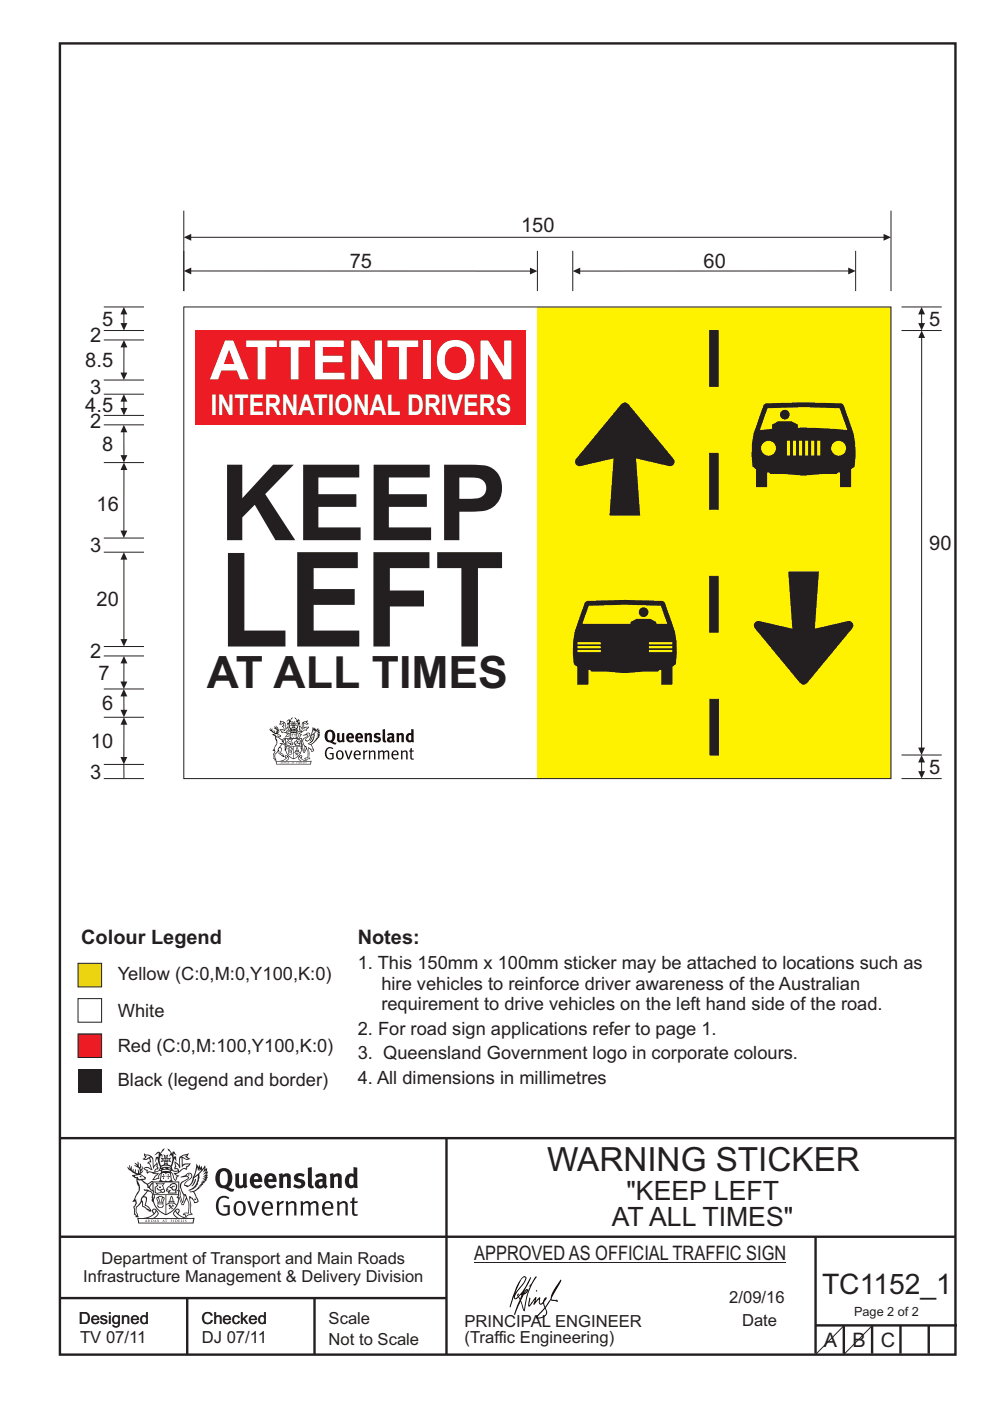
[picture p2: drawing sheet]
<svg xmlns="http://www.w3.org/2000/svg" width="210mm" height="297mm" viewBox="0 0 210 297" stroke-linecap="round" stroke-linejoin="round" font-family="sans-serif">
<g fill="none" stroke="#231f20" stroke-width=".51">
<path d="M12.7 9.2h190v278h-190zM12.7 241.3h189.9M94.7 241.4v45.8M12.7 275.2h82M12.7 262.2h190.1M39.7 275.2v12M66.7 275.2v12M173 262.2v24.8M173 281h30M179 281v6M185 281v6M191 281v6"/>
<path d="M197 281v6"/>
</g>
<g fill="#231f20">
<path d="M47 248.5a2.55 2.55 0 0 0 0 2.7l.3 .1a.81 .81 0 0 0 1-.9v-.6a1.04 1.04 0 0 0-1.1-1.5zM46.3 248.1a1.82 1.82 0 0 1 2.1-.2 1.82 1.82 0 0 1 .9 1.9 2.29 2.29 0 0 1-.8 1.9l.7 .3h.5l-.2 .6a2.87 2.87 0 0 1-2-.7 2.12 2.12 0 0 1-1.7-3.1z" fill-rule="evenodd"/>
<path d="M49.9 248.9l.8-.2v2a.46 .46 0 0 0 .2 .6 .46 .46 0 0 0 .7-.2v-2.2l.7-.2v2.4l.2 .5-.6 .4-.2-.3a1.02 1.02 0 0 1-1.2 .2 1.02 1.02 0 0 1-.6-1.1z" fill-rule="evenodd"/>
<path d="M54 249.5l-.1 .5h.9a.49 .49 0 0 0-.2-.6 .49 .49 0 0 0-.6 .1zM53.4 249.2a1.34 1.34 0 0 1 1.6-.3 1.34 1.34 0 0 1 .6 1.5v.2h-1.7a.77 .77 0 0 0 .5 .8 .77 .77 0 0 0 .9-.3l.3 .4a1.59 1.59 0 0 1-2.1 .2 1.59 1.59 0 0 1-.4-2z" fill-rule="evenodd"/>
<path d="M57 249.5l-.1 .5h.9a.49 .49 0 0 0-.2-.6 .49 .49 0 0 0-.6 .1zM56.4 249.2a1.34 1.34 0 0 1 1.6-.3 1.34 1.34 0 0 1 .7 1.5v.2h-1.8a.77 .77 0 0 0 .5 .8 .77 .77 0 0 0 .9-.3l.3 .4a1.59 1.59 0 0 1-2 .2 1.59 1.59 0 0 1-.5-2z" fill-rule="evenodd"/>
<path d="M59.1 248.9l.8-.2 .1 .4a.95 .95 0 0 1 1-.3 .95 .95 0 0 1 .7 .8v2.3h-.8v-2.3a.46 .46 0 0 0-.8 .1v2.2h-.9z" fill-rule="evenodd"/>
<path d="M62.5 249.1a1.75 1.75 0 0 1 2.1-.1l-.2 .5-.6-.2a.43 .43 0 0 0-.6 .3l.4 .3a1.04 1.04 0 0 1 1.2 1.2 1.04 1.04 0 0 1-1.4 .9l-1.2-.4 .3-.6 1 .4 .4-.4a.88 .88 0 0 0-1-.5l-.4-.2-.1-.4z" fill-rule="evenodd"/>
<path d="M65.3 247.6l.8-.2 .1 3.8 .2 .2 .2 .5a.88 .88 0 0 1-1-.1 .88 .88 0 0 1-.3-1z" fill-rule="evenodd"/>
<path d="M67.8 250.6a.43 .43 0 0 0-.1 .7 .43 .43 0 0 0 .7-.1v-.7zM66.8 249.2a1.7 1.7 0 0 1 2.4 .1v1.8l.3 .4-.4 .5-.5-.3a1.03 1.03 0 0 1-1.7-.2 1.03 1.03 0 0 1 .8-1.5h.7v-.4a.8 .8 0 0 0-1.2 .1z" fill-rule="evenodd"/>
<path d="M69.9 248.9l.8-.2 .1 .4a.95 .95 0 0 1 1-.3 .95 .95 0 0 1 .7 .8v2.3h-.8v-2.3a.46 .46 0 0 0-.8 .1v2.2h-.8z" fill-rule="evenodd"/>
<path d="M74.3 249.5a1.48 1.48 0 0 0 0 1.7l.4 .1 .3-.2v-1.5l-.3-.2zM75 247.4l.8 .2 .1 4.3h-.7l-.1-.2a1.26 1.26 0 0 1-1.4 0 1.26 1.26 0 0 1-.6-1.3 1.29 1.29 0 0 1 .5-1.3 1.29 1.29 0 0 1 1.4-.2z" fill-rule="evenodd"/>
<path d="M46.4 253.9a1.72 1.72 0 0 1 2.2 0l-.2 .3a1.24 1.24 0 0 0-1.4-.1 1.24 1.24 0 0 0-.7 1.3 1.49 1.49 0 0 0 1.3 2l.7-.2v-1.3h-.9l-.1-.4h1.4v2a1.93 1.93 0 0 1-2.2-.1 1.93 1.93 0 0 1-.7-2.2l.2-.7z" fill-rule="evenodd"/>
<path d="M50.3 255.2a1.65 1.65 0 0 0 .3 2.2 .99 .99 0 0 0 1-1.5 .78 .78 0 0 0-.4-.8 .78 .78 0 0 0-.9 .1zM50 254.9a1.33 1.33 0 0 1 1.6-.1 1.33 1.33 0 0 1 .5 1.5 1.31 1.31 0 0 1-1.3 1.5 1.31 1.31 0 0 1-1.3-1.6l.1-.5z" fill-rule="evenodd"/>
<path d="M52.5 254.7l.4-.1 .9 2.6 .8-2.5h.5l-1.1 3h-.5z" fill-rule="evenodd"/>
<path d="M56.2 255.2l-.2 .7h1.4a.7 .7 0 0 0-.3-.8 .7 .7 0 0 0-.9 .1zM55.9 255a1.22 1.22 0 0 1 1.5-.2 1.22 1.22 0 0 1 .5 1.5h-1.9a.93 .93 0 0 0 .5 1 .93 .93 0 0 0 1.2-.2l.1 .3a1.43 1.43 0 0 1-1.7 .1 1.43 1.43 0 0 1-.6-1.7z" fill-rule="evenodd"/>
<path d="M58.7 254.8l.4-.2 .1 .5 .4-.3 .6-.2-.2 .6a.66 .66 0 0 0-.8 .6v1.9h-.4z" fill-rule="evenodd"/>
<path d="M60.6 254.8l.4-.2 .1 .5a.94 .94 0 0 1 1-.4 .94 .94 0 0 1 .8 .7v2.3h-.5l-.1-2.5a.81 .81 0 0 0-1.2 .3v2.2h-.4z" fill-rule="evenodd"/>
<path d="M63.7 254.7l.5-.1 .1 .5 .4-.3a.78 .78 0 0 1 1.1 .3 .9 .9 0 0 1 1-.5 .9 .9 0 0 1 .7 .8v2.3h-.4l-.1-2.5a.67 .67 0 0 0-1.1 .3v2.2h-.5v-2.4l-.4-.2-.7 .4v2.2h-.5z" fill-rule="evenodd"/>
<path d="M69 255.2l-.2 .7h1.4a.7 .7 0 0 0-.3-.8 .7 .7 0 0 0-.9 .1zM68.7 255a1.22 1.22 0 0 1 1.5-.2 1.22 1.22 0 0 1 .5 1.5h-1.9a.93 .93 0 0 0 .5 1 .93 .93 0 0 0 1.2-.2l.1 .3a1.44 1.44 0 0 1-1.7 .1 1.44 1.44 0 0 1-.6-1.7z" fill-rule="evenodd"/>
<path d="M71.4 254.8l.5-.2 .1 .5a.94 .94 0 0 1 1-.4 .94 .94 0 0 1 .7 .7v2.3h-.4l-.1-2.5a.81 .81 0 0 0-1.2 .3v2.2h-.5z" fill-rule="evenodd"/>
<path d="M74.7 254l.5-.2v.9h.7l-.1 .4h-.7l.1 2.2 .1 .1h.5l.1 .3a.75 .75 0 0 1-1.2-.6v-2h-.4v-.4h.4z" fill-rule="evenodd"/>
<path d="M30.8 244.9l1.1 .3-.9 .5h-.4l.5-.5zM31.8 245.5l.2-.1a2.44 2.44 0 0 1 .4 2l.1 .4 .7-1-.1 .6 .3 .3a.57 .57 0 0 0-.6 .8l-1-.2-.5 .2 .1-.5-.7-.2 .6-.2 1 .5 .1-.1-.6-1.3-.2-.1 .5-.1zM30.7 244.5l-.2 .4 .3 .4-.6 .4a1.04 1.04 0 0 0 1.4-.1l.2 .7h-.4l-.2 .4a.94 .94 0 0 1 .9 1.1l-.2-.1a1.16 1.16 0 0 0-1.5-.1l.3 .4 .4 .2 .1 .5 .2 .2v-.2a.94 .94 0 0 1 1.1 .2h.9l-1.2 1.2a1.13 1.13 0 0 0 1.2-.2l.4-.1-.1-.4 .5-.7a.83 .83 0 0 0-.6 1.1l-.3-.1-.7 .3 1.1-1.4-.5 .2-.5-.1 1.3-.5-.2-.2-.8 .4v-.3l.2-.2 .3 .1 .1-.3-.2-.4v-.6l-.2-.3-.6 .9v-.7a1.42 1.42 0 0 0-1.7-1.8z" fill-rule="evenodd"/>
<path d="M38.5 245.3l.5-.3 .7-.1-.6 .3 .8 .5h-.3zM38.3 245.5h.2l.1 2a1.69 1.69 0 0 1 1.5-.7l-.7 .5 .1 .5a1.1 1.1 0 0 0-1.5 .6l-.1-.5-.2-.2h-.5l.2-.4-.2-.7a1.42 1.42 0 0 1 .8 1.1l.2-.1zM37.1 246.2l.1 1-.2 .3v.5l.6-.1 .1 .2a.96 .96 0 0 1-1.1-.1l-.1 .1a1.06 1.06 0 0 0 1.3 .2v.1a.72 .72 0 0 1-1 .2l.3 .5 .6 .3-.4 .1-.1 .7-.3-.4-.3-1.1-.4-.4 .4 .9a1.54 1.54 0 0 0 .6 1.2l.2-.3a.58 .58 0 0 1 .5-.7l.1-.2h-.3l-.4-.3 .9-.5a.93 .93 0 0 1 1.1-.5l.1 .2 .2-.1 .1-.5a.99 .99 0 0 0 .7-.9l-1.3 .1-.4 .3v-1.5l.9 .4 .8-.3h-.3l-.5-.4 .4-.7-.7 .2a1.46 1.46 0 0 0-1.3 2.1v.4l-.2-.4z" fill-rule="evenodd"/>
<path d="M35.6 248.9l.2 .1-.1 .4h.3l-.3 .1v.5l-.1-.6h-.3l.3-.1z" fill-rule="evenodd"/>
<path d="M34.6 248.9l.2 .1-.1 .3 .4 .1h-.4v.6l-.1-.5-.3-.1h.3z" fill-rule="evenodd"/>
<path d="M34.3 248.8a.57 .57 0 0 1 .9 .2 .57 .57 0 0 1 .9-.2l.2 1.4-.2 .1a.57 .57 0 0 1-.9-.1 .69 .69 0 0 1-1.1 0zM34.2 248.1l-.3 2.1-.2 .4h2.9l-.1-.4-.3-2.1h-.2v.3l-.8-.1-.9 .1 .1-.3z" fill-rule="evenodd"/>
<path d="M34.2 252.4a.3 .3 0 0 0 .6 0 .3 .3 0 0 0-.6 0zM33.3 251l.3 .3-.3 .3a.79 .79 0 0 0 0 1.3l.8-.2-.1-.3a.55 .55 0 0 1-.7-.6h.1l.1 .3 .4 .1 .8-.2-.4-.7 .4-.3-.7 .1zM33 250.7l1.1 .2 .9-.2-.4 .7 .4 1.1a.56 .56 0 0 1-.8 .3l-.2 .1a.73 .73 0 0 1-.9 .1 .73 .73 0 0 1-.3-.9v-.4l.5-.4z" fill-rule="evenodd"/>
<path d="M35.6 251.9l.7-.5a.58 .58 0 0 1 1-.1 .58 .58 0 0 1-.5 .9l-.2-.3a.43 .43 0 0 1 .6-.3v-.1a.57 .57 0 0 0-.8 .2l-.2-.1-.3 .2 .4 .1a.55 .55 0 0 0 .9 .5v.5h-1.3l.3-.4-.1-.2-.6 .1 .2-.2-.2-.1zM35.4 251.8l-.1 .2a.39 .39 0 0 0 .2 .7l.3-.1-.2 .5h1.9l-.1-.8a.86 .86 0 0 0-.1-1.4 .86 .86 0 0 0-1.3 .4z" fill-rule="evenodd"/>
<path d="M36 254.8h.8v.2h-.8zM36.4 253.8l.2 .8h-.4zM36.4 253.5l-.3 .5-.1 .6h-.2v.4l-.7 .4 .1 .2a1.48 1.48 0 0 1 2.2 .1l.2-.1-.6-.5v-.5h-.2l-.1-.6z" fill-rule="evenodd"/>
<path d="M35.8 255.4l.3 .1 .2 .3 .3-.2-.2-.2a.38 .38 0 0 1 .4 .5l-.1-.2-.3 .3 .3 .2-.3 .2-.1-.3-.4 .3-.1-.2 .4-.3-.2-.1-.1 .1z" fill-rule="evenodd"/>
<path d="M34.5 254h.2v.2l-.3 .6h-.1zM33.6 255.3h.9v.2a.55 .55 0 0 1-.8 .4v-.2h-.2zM33.4 254h.2l.2 .8h-.2zM33.6 255h.8l.1 .1-.8 .1zM33.8 253.7h.5l-.2 1.1h-.2zM33.3 253.8l-.1 .3 .3 1.2a.48 .48 0 0 0-.1 .5 .48 .48 0 0 0 .4 .3l.6-.1a.49 .49 0 0 0 .2-.7l.3-1.2-.1-.3a1.42 1.42 0 0 0-1.5 0z" fill-rule="evenodd"/>
<path d="M33.6 251.6h.5l.1 .3h-.4z" fill-rule="evenodd"/>
<path d="M41.3 250.1l.3-.2-.2 .9-.6 .7h-.2l.5-.7z" fill-rule="evenodd"/>
<path d="M39.7 249l.3-.2 .5 .2a.88 .88 0 0 1-.6 1.1 1.22 1.22 0 0 0-.8 1.3l.5 .2a.72 .72 0 0 0 .9-.4l.5-.8 .2-.6 .8-.6v.3a2.85 2.85 0 0 1-2 2.8l.1 .1a2.13 2.13 0 0 0 1.9-1.5l-.1-.2a2.01 2.01 0 0 0 .3-1.8l1.2-1.3-.4 1 .7-.5-.7 1 .8-.4-.8 .8 .7-.1-.9 .5 .8-.1-.8 .4h.7l-.8 .3 .3 .2h-.4l.2 .4-.4-.1 .2 .3h-.4l.1 .3h-.1a2.16 2.16 0 0 1-2 1l.1 .2h.4a.76 .76 0 0 1 .7 .7l.5 1.2-.6 .2a1.45 1.45 0 0 0-1.2-1.3l.3 1.8-.1 1.9 .4 .2a1.07 1.07 0 0 0-1.2 .4v-.3l-.5-.2a.87 .87 0 0 1 1-.1l.1-.7a4.4 4.4 0 0 0-.6-3.1l-.1-.3h-.2a2.16 2.16 0 0 1-.7-2.2l.3-.3 1.2-.8a.55 .55 0 0 0-.4-.7zM37.8 252.4a.76 .76 0 0 1 .3 1.1l.6 1.6 .4-1.7 .2 .1a.61 .61 0 0 1-.1 .9l-.3 .9h-.2l-.7-1.6-.3 .1a1.18 1.18 0 0 0 .1-1.4zM41.8 247.5l.2 .8 .3-.6v.6l.3-.5a1.9 1.9 0 0 1-1.1 1.4l-.3 .3zM38.2 249.6l1.4-.1 .2 .1v.3l-.5 .3a1.26 1.26 0 0 0-1 1.9l.2 .7a1.84 1.84 0 0 1 .2 2l-.4-1.3a.96 .96 0 0 0-.4-1.3l-.4 .3a.78 .78 0 0 1-.1 1.3l.2 .2h.4l.4 1.1a.38 .38 0 0 0 .2 .4 .38 .38 0 0 0 .4-.1l.6-1.2a2.94 2.94 0 0 1 .3 2.5v.5l-.8-.1-.3 .4v.2l.4-.1 .1 .4 .2 .1a1.02 1.02 0 0 1 1.3-.5l-.1-.4-.3-.1 .2-1.7-.3-1.4 .1 .1a1.14 1.14 0 0 1 .7 .9 .63 .63 0 0 0 .9-.2 .63 .63 0 0 0-.2-.8l-.6-1.3 .9-.6 .2-.3 .2-.1v-.2h.3l-.1-.3h.4l-.1-.3 .5-.1-.2-.2 .5-.4 .1-.2-.3 .1 .5-.6-.3 .1 .3-.6-.4 .1 .4-.5v-.3l-.3 .2 .1-.6v-.3l-.4 .3-.1-.8-.5 .8-.2-.7-.2 .5-.3-.8-.1 .6-.5-.8-.1 1.4-.7 1.9a1.81 1.81 0 0 1-.9 1.4l-.6-.2a1.75 1.75 0 0 1 1.1-1.2 .75 .75 0 0 0 .1-1.3 .75 .75 0 0 0-1.2 .5z" fill-rule="evenodd"/>
<path d="M41.2 254.2l.3-.1 .1 .3h-.4z" fill-rule="evenodd"/>
<path d="M29.4 258.4h11.6l-.2 .8h-11.3zM31.3 258.2l.5-.1a2.48 2.48 0 0 0 1.4-1.3l.2 .6-.5 .5-.4 .3zM32.5 256.6l.3-.2 .2 .2-.3 .6zM37.2 256.8a2.65 2.65 0 0 0 1.8 1.4h-1.1l-.5-.3-.5-.5zM37.4 256.6l.2-.2 .3 .2-.3 .6zM29.2 258.2l.1 1.2h11.7l.3-1.1-.2-.1a4.1 4.1 0 0 1-3.3-.9l.3-.4-.1-.5a1.06 1.06 0 0 0-1.3 .9l.2 .4 .6 .5h-4.7l.3-.1a.84 .84 0 0 0 .6-.7 .84 .84 0 0 0-.5-.9l-.3-.2-.5 .1-.1 .5 .3 .4a4.2 4.2 0 0 1-3.4 .9z" fill-rule="evenodd"/>
<path d="M31 258.7l.1 .2h-.2zM31 258.6l-.3 .5 .4-.1 .2 .1z" fill-rule="evenodd"/>
<path d="M31.3 258.6h.2v.4a.25 .25 0 0 0 .3-.1 .25 .25 0 0 0-.1-.3h.1a.29 .29 0 0 1 0 .4 .29 .29 0 0 1-.4 0 .29 .29 0 0 1 0-.4z" fill-rule="evenodd"/>
<path d="M32.2 258.6a.22 .22 0 0 1 .3 .2 .22 .22 0 0 1-.3 .2zM32 258.6v.5a.33 .33 0 0 0 .5-.1 .33 .33 0 0 0 0-.4 .33 .33 0 0 0-.5 0z" fill-rule="evenodd"/>
<path d="M32.9 258.7l.1 .2h-.2zM32.9 258.6l-.2 .5 .3-.1 .2 .1z" fill-rule="evenodd"/>
<path d="M33.3 258.6h.2v.2l.3-.2-.2 .2 .2 .3-.3-.2-.1 .2h-.1l.2-.3z" fill-rule="evenodd"/>
<path d="M34.7 258.7l.1 .2h-.2zM34.7 258.6l-.3 .5 .4-.1 .2 .1z" fill-rule="evenodd"/>
<path d="M35 258.6h.4h-.1v.5h-.2l.1-.5z" fill-rule="evenodd"/>
<path d="M36.2 258.6h.3h-.2v.2h.2h-.2l.1 .3h-.2z" fill-rule="evenodd"/>
<path d="M36.7 258.6h.2v.5h-.2z" fill-rule="evenodd"/>
<path d="M37.3 258.6a.22 .22 0 0 1 .3 .2 .22 .22 0 0 1-.3 .2zM37.1 258.6v.5a.33 .33 0 0 0 .5-.1 .33 .33 0 0 0 0-.4 .33 .33 0 0 0-.5 0z" fill-rule="evenodd"/>
<path d="M37.8 258.6h.3h-.1v.2h.1h-.1v.2l.1 .1h-.3z" fill-rule="evenodd"/>
<path d="M38.3 258.6h.3l-.1 .4 .2 .1h-.4z" fill-rule="evenodd"/>
<path d="M38.9 258.6h.2v.5h-.2z" fill-rule="evenodd"/>
<path d="M39.3 258.6h.2l-.2 .1 .2 .2-.1 .2h-.1v-.2l.2 .1z" fill-rule="evenodd"/>
<path d="M34.2 247.4a1.51 1.51 0 0 1 2 .2 2.67 2.67 0 0 0-2.1 0zM35.7 247.6l.4 .2 .1 .2-.4-.1zM34.6 247.7l.4-.1 .2 .2h-.4zM34 247.9l.3 .1-.3 .1zM34.9 246.9l.3-.2 .2 .2zM34.9 245.7h.2v.4h-.2zM35 245.1l.2 .2 .2-.2-.1 .4h-.2zM35.1 246.3h.2l.1 .4-.2-.2-.2 .2zM35.3 245.7h.2v.4h-.2zM34.4 245.7l.3 .1v.2l-.3 .1 .2-.2zM35.7 245.8l.3-.1-.2 .2 .2 .2-.4-.1zM32.7 244.9l1-.5-.1 1-.2-.1-.4 .1-.2 1.1 .5-1 .2 .9a1.84 1.84 0 0 1 .3 1.7l.4 .1a2.48 2.48 0 0 1 2.2 .1l.2-.3-.2-.7 .7-1.7 .4 .6-.2-1-.2-.1-.2 .3v-.9l.6 .4-.6-.7h-.3l-.1 .4-.5-.8-.5-.3 .2 .4 .5 .6-.4 .7 .4-.3a2.06 2.06 0 0 1 0 2.2l-.6-.2-.1-.6 .1-.1 .8 .2-.4-.5 .4-.5-.7 .2-.2-.2 .2-.7-.5 .4-.5-.4 .2 .7-.2 .2-.7-.2 .4 .5-.4 .5 .7-.2 .2 .1-.2 .6-.5 .2a2.02 2.02 0 0 1 0-2.2l.3 .5-.1-.6-.3-.1 .8-1.2-.5 .3-.4 .7-.2-.3a.8 .8 0 0 0-.8 .5z" fill-rule="evenodd"/>
<path d="M29.2 250.1l.3 .2a.61 .61 0 0 1 .8 .3l.3 .2a.8 .8 0 0 1 .6 1l.4 .1 .5 .6a1 1 0 0 1 .5 1l-.1 .7v-.5h-.1a.96 .96 0 0 0-.8-1.3l-.3-.2h-.6l-.1-.1-.2 .1 .2 .3h.5l-1.1 1.4-.2 .9-.4 .6a1.33 1.33 0 0 0-.5 1.8l.2 .5a1.26 1.26 0 0 1-.5-1.4l-.1-.4a1.56 1.56 0 0 0 .4-1.7l-.3 .2 .2-.5a3.2 3.2 0 0 0 .7-3zM30.4 253.9h.4a2.06 2.06 0 0 1-.1 1.6l.7 .5 .4 .5-.6-.2-.8-.6-.1-.9a.51 .51 0 0 1 .1-.9zM28.6 249.3a1.52 1.52 0 0 1 2.1 .6l-1.1 .1-.2-.1-.2-.4-.4 .1zM27.5 247v.8l-.3-.4-.2 .1a3.1 3.1 0 0 0 2 1.5l-1 .1 .5 .6 .5 .1v1.1a1.84 1.84 0 0 1-.2 2.5l-.4 .9-.4 .4 .3 .1 .4-.1 .1 .4-.2 .5-.3 .2 .1 1.8 .2-.1 .2 .6h.2l.4-.1-.1-.5a1.3 1.3 0 0 1-.1-1.6l.8-1.1 .2 1.1 .6 .2 .4 .6 .2-.2 .2 .4 .5-.1a1.85 1.85 0 0 0-1.2-1.3l.1-.3a1.39 1.39 0 0 0 0-1.5h-.5l.5-.6a.66 .66 0 0 1 .9-.4 .66 .66 0 0 1 .3 .9l-.1 .4h.2v.1l-.2 .3 .2 .5 .2-.3a2.24 2.24 0 0 0 .1-2.2 .73 .73 0 0 1-.7-.6 .73 .73 0 0 1 .5-.8l.1-.2a.94 .94 0 0 0-.9 .8 .48 .48 0 0 1-.1-.5 .48 .48 0 0 1 .5-.3l.5-.3a.51 .51 0 0 0-.8 .2l-.5 .3-1-.8 .6-.1 .1-.5-1.1-.7 .5-.4v-.4l-.5 .5 .1-.2a.69 .69 0 0 0 .2-1.1v.5l-.3 .2 .1-1.1-.3-.2 .1 .6-.1 .2-.4-1.2v.6l-.7-.3 .6 .6-.6-.2 .2 .3a1 1 0 0 1 .8 1.5l-.2-.8v.8l-.5-.2-.1-.7-.2 .6-.2-.1v-.6l-.2 .4-.2-.2 .1-.7-.2 .5z" fill-rule="evenodd"/>
<path d="M29.5 249.5l.3-.2 .3 .3z" fill-rule="evenodd"/>
<path d="M32.4 250.5h5.6v2l-.2-.1v-1.7h-5.2v2.5h5.2v-.8l.1 .2-.1 1.1v-.3h-2.5v4a4.1 4.1 0 0 0 2.6-3.6l.1-.1a4 4 0 0 1-2.8 3.9 4.2 4.2 0 0 1-2.8-4.7l.1 1.3 .1-.1a3.8 3.8 0 0 0 2.5 3.3v-4h-2.5l-.2-.9z" fill-rule="evenodd"/>
<circle cx="40" cy="249.1" r=".17"/>
</g>
<path d="M100.6 267.7h66.2M179 281.1l-6 6M185 281.1l-6 6" fill="none" stroke="#231f20" stroke-width=".21"/>
<g fill="#000">
<path d="M111.6 273.7l.2-.2-.5 .7zM110.4 274.5l.2 .1-.3 .8-.2-.5zM110.9 270.9h.5a9.3 9.3 0 0 1-2 3.1l-.1 .3 1-2.5zM110.6 271a14.7 14.7 0 0 0-2.2 4.9l-.3 1.2 .1 .1 .8-2.3a.42 .42 0 0 0 .2 .6 .42 .42 0 0 0 .6-.3l.2-.1 .2 .5-1.1 3.2h.2l1.1-2.9 .6 1.9 .2 .2 .2-.5a13.5 13.5 0 0 1 2-6.2l.4-.5-.1-.2-1.6 2.1 .4-.1a14.9 14.9 0 0 0-1.3 5.1l-.4-1.1a1.39 1.39 0 0 1 .2-1.9l.1-.2a.92 .92 0 0 0 .8-1.2 .75 .75 0 0 0-.8 .7l-.1 .2 1.6-3.4h-.1l-.4 .7a10.5 10.5 0 0 1-2.2 3.3l.2-.5a.32 .32 0 0 0-.4 .2 .32 .32 0 0 0 .1 .4l-.5 .4a3.2 3.2 0 0 1 1.1-2.3l.5-.6a2.49 2.49 0 0 0 .7-1.6l-.4-.2z" fill-rule="evenodd"/>
<path d="M113.7 273.6l.3 .2h-.3z" fill-rule="evenodd"/>
<path d="M115.6 277.5a1.15 1.15 0 0 1 .1 1.3 1.15 1.15 0 0 1-1.2 .5l-.6 .1zM112.2 275.2l-.2 1.6 .2 .2 1.2-1.5-.2 1.1 1.1-1.1a.94 .94 0 0 0 .4 1.1l.5-.3 .3 .9-1.2 1.3a.98 .98 0 0 0-.5 1 1.9 1.9 0 0 0 2.3-1.3l-.1-.2a1.02 1.02 0 0 1 .2-1.4l.6-1 1.5 .3-.2-.4v.2l-1.1-.1v-.3l2-3.6 .1-.2-.2-.2-1.7 2.8a6.6 6.6 0 0 1-1.6 2.9l-.1-.2a1.01 1.01 0 0 1 .4-1.4l.1-.2-.3-.1-.4 .4-.1 .5-.6 .4-.1-.4 .1-.9-.2-.1-.9 1 .3-1h-.2l-1.4 1.8 .3-1.5v-.1z" fill-rule="evenodd"/>
</g>
<path d="M16.5 211.7h5v5h-5z" fill-rule="evenodd" fill="#fff" stroke="#231f20" stroke-width=".21"/>
<path d="M16.5 219.2h5v5h-5z" fill-rule="evenodd" fill="#ed1c24" stroke="#231f20" stroke-width=".21"/>
<path d="M16.5 226.7h5v5h-5z" fill="#231f20"/>
<path d="M16.5 204.2h5v5h-5z" fill-rule="evenodd" fill="#f7d719" stroke="#231f20" stroke-width=".21"/>
<path d="M39 65.1h75v100h-75z" fill="#fff"/>
<path d="M41.5 70.1h70v20h-70z" fill="#ed1c24"/>
<path d="M114 65.1h75v100h-75z" fill="#fff200"/>
<g fill="#231f20" stroke="#231f20" stroke-width=".21">
<path d="M150.5 70.1h1.8v11.8h-1.8z" fill-rule="evenodd"/>
<path d="M150.5 96.1h1.8v11.9h-1.8z" fill-rule="evenodd"/>
<path d="M150.5 122.2h1.8v11.8h-1.8z" fill-rule="evenodd"/>
<path d="M150.6 148.2h1.8v11.9h-1.8z" fill-rule="evenodd"/>
</g>
<g fill="#231f20">
<path d="M124.2 127.6l-.2 .3-2.1 5.9-.3 2.1-.1 2.5 .2 2.4 .7 .6v3.8h2.4v-3.2h.4l.3 .4h2.9l3.7 .3 4.5-.3h3l.3-.4h.3v3.2h2.4v-3.8l.8-.6 .2-2.4-.1-2.5-.4-2.1-2-5.9-.5-.5a129.8 129.8 0 0 0-16.2 0zM137.6 136.2h5v.4h-5zM137.6 137h5v.4h-5zM137.6 137.8h5v.5h-5zM122.5 136.2h4.9v.4h-4.9zM122.5 137h4.9v.4h-4.9zM122.5 137.8h4.9v.5h-4.9zM124.9 128.4l7.6-.2 7.7 .2 1.3 3.8h-2.3v-.3l-1.3-.7h-2.8l-1.4 .7v.3h-10.2zM135.5 129.8a1.03 1.03 0 0 0 2 0 1.03 1.03 0 0 0-2 0z" fill-rule="evenodd"/>
<path d="M131.7 85.7l.2-.1a.91 .91 0 0 1 1.4 .1l9.5 11.5a.96 .96 0 0 1 .1 1.2 .96 .96 0 0 1-1 .4l-7-1.6 .9 12.1h-6.5l.8-12.1-7 1.6a.96 .96 0 0 1-1-.4 .96 .96 0 0 1 .1-1.2z" fill-rule="evenodd"/>
<path d="M162.1 85.7l-.2 .3-2.1 5.9-.3 2.1-.1 2.5 .2 2.4 .7 .6v3.8h2.4v-3.1h.4l.3 .3h2.9l3.7 .3 4.6-.3h2.9l.3-.3h.4v3.1h2.3v-3.8l.8-.6 .2-2.4-.1-2.5-.3-2.1-2.1-5.9-.5-.4a129.8 129.8 0 0 0-16.1 0zM166.9 93.4h.7v3.2h-.7zM168.2 93.4h.6v3.2h-.6zM169.5 93.4h.6v3.2h-.6zM170.8 93.4h.6v3.2h-.6zM172 93.4h.7v3.2h-.7zM173.3 93.4h.7v3.2h-.7zM161.4 95a1.6 1.6 0 0 1 3.2 0 1.6 1.6 0 0 1-3.2 0zM176.3 95a1.6 1.6 0 0 1 3.2 0 1.6 1.6 0 0 1-3.2 0zM162.8 86.6l-1.6 4.6 2.6-.3v-.9l1.3-.7h2.8l1.3 .7v.7l5.9 .1 4.6 .4-1.6-4.6-7.7-.3zM165.4 87.9a1.05 1.05 0 0 1 2.1 0 1.05 1.05 0 0 1-2.1 0z" fill-rule="evenodd"/>
<path d="M167.2 121.2h6.5l-.9 12.1 7-1.6a.96 .96 0 0 1 1.1 .4 .96 .96 0 0 1-.1 1.2l-9.7 11.6a.91 .91 0 0 1-1.4-.1l-9.6-11.5a.96 .96 0 0 1-.1-1.2 .96 .96 0 0 1 1.1-.4l6.9 1.6z" fill-rule="evenodd"/>
</g>
<path d="M39 44.7v17M40.4 57.5h72.2M114 53.2v8.5M189 44.7v17M39 65.1h150v100h-150z" fill="none" stroke="#231f20" stroke-width=".21"/>
<g fill="#231f20">
<path d="M39 57.5l1.6-.8v1.5z"/>
<path d="M112.4 56.7l1.6 .8-1.6 .7z"/>
</g>
<path d="M40.4 50.3h147.2" fill="none" stroke="#231f20" stroke-width=".21"/>
<g fill="#231f20">
<path d="M39 50.3l1.6-.7v1.4z"/>
<path d="M187.4 49.6l1.6 .7-1.6 .7z"/>
</g>
<path d="M39 53.2v8.5M180.1 57.5h-57.2" fill="none" stroke="#231f20" stroke-width=".21"/>
<g fill="#231f20">
<path d="M179.9 56.7l1.6 .8-1.6 .7z"/>
<path d="M121.5 57.5l1.6-.8v1.5z"/>
</g>
<path d="M121.5 53.2v8.5M181.5 53.2v8.5M195.5 71.5v87.2" fill="none" stroke="#231f20" stroke-width=".21"/>
<g fill="#231f20">
<path d="M194.7 158.5h1.5l-.7 1.6z"/>
<path d="M195.5 70.1l.7 1.6h-1.4z"/>
</g>
<path d="M191.2 70.1h8.5M191.2 65.1h8.5M195.5 66.5v2.2M191.2 160.1h8.5" fill="none" stroke="#231f20" stroke-width=".21"/>
<g fill="#231f20">
<path d="M195.5 65.1l.7 1.6h-1.5z"/>
<path d="M194.8 68.5h1.4l-.7 1.6z"/>
</g>
<path d="M195.5 161.5v2.1" fill="none" stroke="#231f20" stroke-width=".21"/>
<g fill="#231f20">
<path d="M195.5 160.1l.7 1.6h-1.5z"/>
<path d="M194.8 163.5h1.4l-.7 1.6z"/>
</g>
<path d="M22 70.1h8.5M26.3 118.5v17.2M22 137.1h8.5M22 146.1h8.5M191.2 165.1h8.5" fill="none" stroke="#231f20" stroke-width=".21"/>
<g fill="#231f20">
<path d="M25.6 135.5h1.4l-.7 1.6z"/>
<path d="M26.3 117.1l.7 1.6h-1.4z"/>
</g>
<path d="M26.3 99.5v13.1" fill="none" stroke="#231f20" stroke-width=".21"/>
<g fill="#231f20">
<path d="M25.5 112.5h1.5l-.7 1.6z"/>
<path d="M26.3 98.1l.7 1.6h-1.4z"/>
</g>
<path d="M26.3 140.5v4.1" fill="none" stroke="#231f20" stroke-width=".21"/>
<g fill="#231f20">
<path d="M25.5 144.5h1.5l-.7 1.6z"/>
<path d="M26.3 139.1l.7 1.6h-1.4z"/>
</g>
<path d="M22 65.1h8.5M26.3 147.5v3.1M22 165.1h8.5" fill="none" stroke="#231f20" stroke-width=".21"/>
<g fill="#231f20">
<path d="M26.3 146.1l.7 1.6h-1.4z"/>
<path d="M25.6 150.5h1.4l-.7 1.6z"/>
</g>
<path d="M26.3 73.5v5.6" fill="none" stroke="#231f20" stroke-width=".21"/>
<g fill="#231f20">
<path d="M25.5 79h1.5l-.7 1.6z"/>
<path d="M26.3 72.1l.7 1.6h-1.4z"/>
</g>
<path d="M26.3 66.5v2.2M22 90.1h8.5" fill="none" stroke="#231f20" stroke-width=".21"/>
<g fill="#231f20">
<path d="M26.3 65.1l.7 1.6h-1.4z"/>
<path d="M25.6 68.5h1.4l-.7 1.6z"/>
</g>
<path d="M22 72.1h8.5M22 80.6h8.5M22 83.6h8.5M22 88.1h8.5M26.3 85v1.6" fill="none" stroke="#231f20" stroke-width=".21"/>
<g fill="#231f20">
<path d="M26.3 83.6l.7 1.5-1.4 .1z"/>
<path d="M25.6 86.5h1.4l-.7 1.6z"/>
</g>
<path d="M22 98.1h8.5M26.3 91.5v5.1M22 114.1h8.5" fill="none" stroke="#231f20" stroke-width=".21"/>
<g fill="#231f20">
<path d="M26.3 90.1l.7 1.6h-1.5z"/>
<path d="M25.6 96.5h1.4l-.7 1.6z"/>
</g>
<path d="M22 117.1h8.5M22 139.1h8.5M22 152.1h8.5M26.3 153.5v7.2M22 162.1h8.5" fill="none" stroke="#231f20" stroke-width=".21"/>
<g fill="#231f20">
<path d="M25.5 160.5h1.5l-.7 1.6z"/>
<path d="M26.3 152.1l.7 1.6h-1.4z"/>
</g>
<path d="M26.3 162.1v3" fill="none" stroke="#231f20" stroke-width=".21"/>
<g fill="#0e0b09">
<path d="M69.7 155.2a1.1 1.1 0 0 0 .3 1.8 .96 .96 0 0 0 .5-1.4 .5 .5 0 0 0-.8-.4zM69.2 155a1.17 1.17 0 0 1 1.5-.1 1.17 1.17 0 0 1 .4 1.4l-.5 .9 .8 .3-.2 .3a.87 .87 0 0 1-1-.3 1.44 1.44 0 0 1-1.3-.9 1.44 1.44 0 0 1 .3-1.6z" fill-rule="evenodd"/>
<path d="M71.5 155.5l.5-.1v1.5l.2 .1 .3-.2v-1.3l.5-.1 .1 1.8-.3 .2-.2-.2a.65 .65 0 0 1-.7 .2 .65 .65 0 0 1-.4-.7z" fill-rule="evenodd"/>
<path d="M74.1 155.9l-.1 .3h.6l-.1-.4zM73.7 155.6a.8 .8 0 0 1 1.3 .3l.1 .7h-1.1l.1 .3a.6 .6 0 0 0 .8-.1l.2 .3a1.03 1.03 0 0 1-1.5 0 1.03 1.03 0 0 1 .1-1.5z" fill-rule="evenodd"/>
<path d="M76 155.9l-.1 .3h.6l-.1-.4zM75.6 155.6a.8 .8 0 0 1 1.3 .3l.1 .7h-1.1l.3 .4 .6-.2 .2 .3a1.03 1.03 0 0 1-1.5 0 1.03 1.03 0 0 1 .1-1.5z" fill-rule="evenodd"/>
<path d="M77.3 155.5l.4-.1 .2 .2a.58 .58 0 0 1 .6-.2 .58 .58 0 0 1 .4 .5v1.5h-.5v-1.3l-.2-.3-.3 .2v1.4h-.5z" fill-rule="evenodd"/>
<path d="M79.4 155.6l.6-.2 .7 .2-.1 .3-.6-.1-.2 .1 .1 .2a.69 .69 0 0 1 .9 .7 .69 .69 0 0 1-.9 .6l-.7-.2 .2-.4a.64 .64 0 0 0 .9 0l-.1-.1a.68 .68 0 0 1-.8-.3 .68 .68 0 0 1 0-.8z" fill-rule="evenodd"/>
<path d="M81.1 154.7l.6-.1v2.3l.2 .5h-.5l-.2-.3z" fill-rule="evenodd"/>
<path d="M82.7 156.6v.4l.1 .1 .3-.2v-.4zM82.1 155.7a.87 .87 0 0 1 1.2-.2 .87 .87 0 0 1 .3 1.1l.2 .5-.3 .4-.3-.3a.69 .69 0 0 1-.9 .1 .69 .69 0 0 1-.2-.9 .69 .69 0 0 1 1-.2l-.1-.4-.7 .2z" fill-rule="evenodd"/>
<path d="M84.1 155.5l.4-.1 .1 .2a.58 .58 0 0 1 .7-.2 .58 .58 0 0 1 .4 .5v1.5h-.5v-1.3l-.2-.3-.4 .2v1.4h-.5z" fill-rule="evenodd"/>
<path d="M86.7 155.9v.9l.3 .2 .2-.1v-1l-.3-.1zM87.2 154.6h.5l.1 2.8-.5-.2a.96 .96 0 0 1-1.3-.6 .96 .96 0 0 1 .8-1.2l.4 .1z" fill-rule="evenodd"/>
<path d="M69.3 158.7a1.04 1.04 0 0 1 1.4-.1l-.1 .2-.6-.2a1.15 1.15 0 0 0-.8 1.1 1.15 1.15 0 0 0 .8 1.1l.5-.1v-.8h-.5l-.1-.3h.9v1.3a1.26 1.26 0 0 1-1.6-.2 1.26 1.26 0 0 1-.2-1.6z" fill-rule="evenodd"/>
<path d="M71.7 159.4l-.1 .3a.68 .68 0 0 0 0 .8 .68 .68 0 0 0 .7 .2h.1a.89 .89 0 0 0-.2-1.4zM71.6 159.2l.4-.1a.96 .96 0 0 1 .9 1.2 .96 .96 0 0 1-1.3 .6 1.23 1.23 0 0 1 0-1.7z" fill-rule="evenodd"/>
<path d="M73.1 159.1h.3l.5 1.6 .6-1.6h.3l-.7 1.9h-.3z" fill-rule="evenodd"/>
<path d="M75.6 159.4l-.3 .5h.9l-.1-.4zM75.3 159.3a.71 .71 0 0 1 1.2 .2v.6h-1.2a.59 .59 0 0 0 .4 .7 .59 .59 0 0 0 .7-.2l.1 .2a.97 .97 0 0 1-1.4-.2 .97 .97 0 0 1 .2-1.3z" fill-rule="evenodd"/>
<path d="M77 159.2l.3-.1v.3l.7-.3-.2 .3-.4 .2-.1 1.4h-.3z" fill-rule="evenodd"/>
<path d="M78.2 159.2l.3-.1 .1 .2a.59 .59 0 0 1 .6-.2 .59 .59 0 0 1 .4 .5v1.4h-.3v-1.3v-.3l-.2-.1-.6 .3v1.4h-.2z" fill-rule="evenodd"/>
<path d="M80.1 159.2l.3-.1 .1 .2a.55 .55 0 0 1 1 .1 .56 .56 0 0 1 .6-.3 .56 .56 0 0 1 .5 .5v1.4h-.3v-1.4l-.1-.2h-.2l-.5 .2v1.4h-.3v-1.3l-.1-.3h-.1l-.5 .2v1.4h-.3z" fill-rule="evenodd"/>
<path d="M83.6 159.4l-.2 .5h.8l-.1-.4zM83.3 159.3a.71 .71 0 0 1 1.2 .3v.5h-1.1a.59 .59 0 0 0 .3 .7 .59 .59 0 0 0 .7-.2l.1 .2a.97 .97 0 0 1-1.4-.2 .97 .97 0 0 1 .2-1.3z" fill-rule="evenodd"/>
<path d="M85 159.2l.3-.1 .1 .2a.59 .59 0 0 1 .6-.2 .59 .59 0 0 1 .4 .5v1.4h-.2v-1.3l-.1-.3-.2-.1-.5 .3v1.4h-.3z" fill-rule="evenodd"/>
<path d="M87.1 158.7l.3-.1-.1 .5h.5l-.1 .3h-.4l.1 1.4h.3l.1 .2a.46 .46 0 0 1-.8-.4v-1.2h-.2v-.3h.2z" fill-rule="evenodd"/>
<path d="M59.5 153l.7 .2-.8 .3 .3-.3zM60.1 153.3l.4 .2 .1 1.3 .4-.6v.4l.1 .2h-.2l-.2 .4-.9 .1 .1-.4-.5-.1 .4-.1 .7 .2-.5-.9h.3zM59.5 152.7l-.1 .4 .1 .1-.3 .3a.62 .62 0 0 0 .8-.1l.1 .4-.3 .3 .2 .1 .3 .6a.74 .74 0 0 0-1-.1l.4 .3 .1 .4 .4-.1 .5 .2h.4l-.7 .8 1-.2v-.3l.2-.5a.5 .5 0 0 0-.3 .7h-.2l-.4 .2 .6-.9h-.6l.8-.3-.6 .2v-.2l.3-.1 .1-.1-.3-.9-.4 .6a1.26 1.26 0 0 0-.6-1.6h-.4z" fill-rule="evenodd"/>
<path d="M64.4 153.2l.7-.2-.4 .2 .5 .3zM64.2 153.4l.2-.1v1.3l.3-.3 .7-.1-.5 .3v.3a.76 .76 0 0 0-.9 .4v-.3l-.5-.2 .2-.2-.2-.4 .6 .7 .1-.1zM63.5 153.8l-.1 1.1 .5 .1h-.8l.2 .2 .6-.1-.2 .2h-.4l.5 .5-.2 .1-.1 .4-.3-.9-.3-.2 .7 1.2 .1-.4 .4-.3-.5-.2 .5-.2a.51 .51 0 0 1 .8-.3l.6-1-1 .3v-.9a.74 .74 0 0 0 1.1 0l-.6-.2 .3-.5a1.65 1.65 0 0 0-1.3 .7l.1 1z" fill-rule="evenodd"/>
<path d="M62.5 155.6l.3 .2h-.2v.4l-.1-.4h-.2h.2z" fill-rule="evenodd"/>
<path d="M61.9 155.5l.1 .3h.2h-.2v.4l-.1-.4h-.2h.2z" fill-rule="evenodd"/>
<path d="M61.7 155.4h.4l.2 .2 .1-.2h.4l.1 .9-.4 .2-.2-.2-.2 .2-.5-.2zM61.6 155l-.2 1.5h1.8l-.3-1.5-.1 .2h-1.1z" fill-rule="evenodd"/>
<path d="M61.7 157.7l.1 .2 .2-.1v-.2zM61.1 156.8l.2 .2a.58 .58 0 0 0-.4 .4 .58 .58 0 0 0 .2 .6l.5-.1-.5-.3-.1-.3h.1a.44 .44 0 0 0 .4 .3 .44 .44 0 0 0 .4-.2l-.2-.4 .3-.2zM60.9 156.6l.6 .2 .6-.1a.66 .66 0 0 0 0 .9v.3l-.9 .2-.3-.1-.1-.8 .3-.2z" fill-rule="evenodd"/>
<path d="M62.6 157.3l.3-.2a.37 .37 0 0 1 .4-.3 .37 .37 0 0 1 .3 .2l-.1 .5h-.3l-.1-.2 .4-.1-.1-.1-.7 .2h.3l.3 .4h.2v.3h-.8l.2-.3v-.1l-.5 .1 .2-.2h-.1zM62.5 157.3l-.2 .4 .1 .1h.3l-.2 .3h1.2v-.3a.57 .57 0 0 0-.1-.9 .57 .57 0 0 0-.8 .1z" fill-rule="evenodd"/>
<path d="M62.8 159.2h.5v.1h-.5zM63 158.6l.2 .5h-.3zM63 158.4l-.4 .9-.4 .3 .1 .1a1.15 1.15 0 0 1 1.5 0l-.4-.3z" fill-rule="evenodd"/>
<path d="M62.7 159.6l.2 .1 .1 .1 .1-.1-.1-.1 .3 .1v.2l-.1-.1-.2 .1 .2 .1-.2 .2v-.2l-.3 .1 .2-.2-.2-.1z" fill-rule="evenodd"/>
<path d="M61.9 158.7l.1 .1-.3 .4zM61.3 159.5h.5l.1 .2-.1 .2h-.5zM61.1 158.7h.1l.2 .5h-.1zM61.3 159.3l.5 .1zM61.4 158.5l.3 .1-.1 .6h-.1zM61 158.6l.2 .6-.1 .6 .1 .1h.7l.2-1.3-.7-.2z" fill-rule="evenodd"/>
<path d="M66.1 156.2l.2-.1-.2 .6-.5 .4z" fill-rule="evenodd"/>
<path d="M65.3 155.5l.1 .2h-.2z" fill-rule="evenodd"/>
<path d="M65.1 155.6a.32 .32 0 0 1 .5 0 1.37 1.37 0 0 1-.8 1l-.1 .5a.64 .64 0 0 0 1.1-.4l.2-.6 .5-.4a1.76 1.76 0 0 1-1.2 1.9h.4a1.84 1.84 0 0 0 1-2.1l.7-.8-.2 .6 .4-.3-.4 .6 .5-.2-.6 .5 .5-.1-.6 .3h.6l-.6 .2h.5l-.5 .2 .2 .1h-.3l.1 .2h-.2l.1 .2h-.2l.1 .2h-.2a1.29 1.29 0 0 1-1.2 .6l.1 .1a.45 .45 0 0 1 .4 0 .45 .45 0 0 1 .3 .5l.3 .7-.3 .1-.4-.5-.4-.3 .1 2.3 .2 .2h-.5l-.3 .2v-.2l-.3-.1h.6a2.89 2.89 0 0 0-.3-2.6l-.2-.1a1.1 1.1 0 0 1-.4-1.1 1.1 1.1 0 0 1 .9-.8l.1-.3-.3-.2zM63.9 157.7l.2 .2 .4 1.5 .3-1.1a.88 .88 0 0 1-.3 1.2l-.4-1-.3 .1 .2-.4zM66.4 154.6l.1 .5 .2-.3v.3l.2-.3v.3l-.9 .8zM64.2 155.9l.8-.1 .2 .2-.2 .2a.85 .85 0 0 0-.8 1.3h.1a1.59 1.59 0 0 1 .2 1.7l-.3-1.4-.2-.2-.2 .1a.55 .55 0 0 1-.1 .8l.1 .2h.2l.5 .9h.1l.4-.8a2.41 2.41 0 0 1 .2 1.9 .41 .41 0 0 0-.7 .3h.3l.2 .3a.61 .61 0 0 1 .8-.3l-.2-.4v-1l-.1-.9 .4 .3a.34 .34 0 0 0 .5 .3 .34 .34 0 0 0 .1-.6l-.5-.8 .9-.6v-.2h.2l-.1-.1 .2-.1v-.2h.3l-.2-.1 .4-.2v-.2h-.1l.2-.3h-.1l.1-.3h-.2l.2-.3v-.2l-.2 .1 .1-.5-.2 .2-.1-.6-.3 .6-.1-.5-.1 .3-.2-.5-.1 .4-.3-.5-.1 1.1-.4 .7a.82 .82 0 0 1-.9 1.1l.1-.4a1.1 1.1 0 0 0 .7-1.1 .51 .51 0 0 0-.7 0z" fill-rule="evenodd"/>
<path d="M58.6 161.5h7.3l-.1 .5h-7.1zM59.9 161.4l.6-.4 .5-.6a.5 .5 0 0 1 .1 .6 .5 .5 0 0 1-.5 .3zM60.6 160.3h.3l-.2 .4zM63.5 160.4l.5 .6 .7 .4h-.7a.56 .56 0 0 1-.5-.4 .56 .56 0 0 1 0-.6zM63.7 160.3h.2l-.1 .4zM58.5 161.3l.1 .8h7.3l.1-.8a2.26 2.26 0 0 1-2-.6l.1-.3-.3-.3a.64 .64 0 0 0-.6 .6 .64 .64 0 0 0 .5 .7l-2.9-.1a.63 .63 0 0 0 .5-.6 .63 .63 0 0 0-.6-.6l-.3 .3 .2 .3a2.25 2.25 0 0 1-1.8 .6z" fill-rule="evenodd"/>
<path d="M59.6 161.6v.2zM59.6 161.5l-.1 .4h.3z" fill-rule="evenodd"/>
<path d="M59.9 161.6h.1v.3l.2-.3-.1 .2-.1 .1z" fill-rule="evenodd"/>
<path d="M60.4 161.6h.1v.2h-.1zM60.3 161.6v.3l.2-.1 .1-.2z" fill-rule="evenodd"/>
<path d="M60.8 161.6v.2zM60.9 161.5l-.2 .4h.3z" fill-rule="evenodd"/>
<path d="M61.1 161.6l.1 .1 .2-.1-.2 .1 .2 .2-.2-.2-.1 .2 .1-.2z" fill-rule="evenodd"/>
<path d="M61.9 161.6l.1 .2zM61.9 161.5l-.1 .4h.3z" fill-rule="evenodd"/>
<path d="M62.2 161.6h.2v.3h-.2z" fill-rule="evenodd"/>
<path d="M62.9 161.6h.2l-.1 .3h-.1z" fill-rule="evenodd"/>
<path d="M63.2 161.6h.2v.3h-.2z" fill-rule="evenodd"/>
<path d="M63.6 161.6h.1v.3zM63.5 161.6v.3l.3-.1-.1-.2z" fill-rule="evenodd"/>
<path d="M63.9 161.6h.2h-.1l.1 .3h-.2z" fill-rule="evenodd"/>
<path d="M64.3 161.6h.1l.1 .3h-.2z" fill-rule="evenodd"/>
<path d="M64.6 161.6h.1v.3h-.1z" fill-rule="evenodd"/>
<path d="M64.9 161.6h.1l-.1 .3z" fill-rule="evenodd"/>
<path d="M61.8 154.5a.96 .96 0 0 1 1.1 .2l-.7-.2-.6 .2zM62.6 154.7l.3 .2zM61.9 154.7h.3v.1zM61.6 154.8l.1 .1h-.2zM62.1 154.2l.2-.1 .1 .1zM62.1 153.5h.1v.2h-.1zM62.1 153.1h.3l-.1 .2h-.1zM62.2 153.9l.2 .2h-.3zM62.3 153.5h.2l-.1 .2h-.1zM61.8 153.5l.2 .2-.2 .1zM62.6 153.5h.2v.3l-.3-.1zM61 152.7l-.3 .3 .6-.3-.1 .6a.48 .48 0 0 0-.4 .6l.3-.5 .4 1.1-.1 .6 .9-.2 .8 .2-.1-.6 .5-1.1 .2 .4-.1-.6-.1-.1-.2 .2v-.6l.4 .3-.3-.5h-.2l-.1 .3-.6-.7 .1 .3a.43 .43 0 0 1 .3 .4 .43 .43 0 0 1-.2 .4l.2-.2a1.14 1.14 0 0 1 0 1.4l-.3-.1-.2-.4h.6l-.2-.3 .2-.3-.4 .1-.1-.1 .1-.4-.3 .2-.3-.2 .1 .4-.1 .1-.5-.1 .3 .3-.3 .3h.6l-.1 .4h-.4a1.24 1.24 0 0 1 .1-1.3l.1 .3v-.4l-.2-.1 .5-.7-.6 .6-.2-.2z" fill-rule="evenodd"/>
<path d="M58.5 156.2l.6 .2a.96 .96 0 0 1 .7 .9l.7 .5 .1 1-.1-.3a.95 .95 0 0 0-.7-.9h-.5l.1 .1h.3a2.39 2.39 0 0 0-.9 1.6 .98 .98 0 0 0-.4 1.5l-.1 .2-.2-.3v-.8l.3-.5-.1-.6-.2 .1 .3-.6a1.7 1.7 0 0 0 .1-2.1zM59.2 158.6l.4 .1v.5a.34 .34 0 0 0-.2 .4 .34 .34 0 0 0 .3 .2l.4 .4-.9-.5-.1-.7zM58.1 155.7a.91 .91 0 0 1 1.3 .4h-.2a.4 .4 0 0 1-.7-.2h-.2zM57.4 154.3l.1 .5-.3-.3 .1 .3 1.1 .8h-.6l.2 .3a.58 .58 0 0 1 .4 .8l.3 .5-.1 .5-.8 1.4h.4v.3l-.2 .4v1.1h.2l.1 .3h.3v-.1a1.04 1.04 0 0 1 0-1.3l.4-.6 .1 .6 .9 .7 .4-.1-.4-.5-.4-.3 .2-.9-.1-.2h-.4l.6-.7a.55 .55 0 0 1 .5 .3 .55 .55 0 0 1 0 .6h.1v.5a1.24 1.24 0 0 0-.3-1.8v-.2l.4-.5h-.3l-.3 .5-.1-.3 .7-.4-.2-.1-.6 .4-.7-.5 .4-.1 .1-.2-.7-.5 .3-.5-.3 .3 .3-.7-.1-.1-.2 .4 .1-.6-.2-.2v.5l-.2-.8-.1 .5-.4-.3 .3 .4-.3-.1 .6 .5 .1 .6-.2-.5v.5l-.4-.1v-.5l-.1 .4-.2-.4-.1 .3v-.6l-.2 .3z" fill-rule="evenodd"/>
<path d="M58.7 155.8l.2-.1 .2 .2z" fill-rule="evenodd"/>
<path d="M60.5 156.5h3.5v1.3l-.1-.1v-1.1h-3.3v1.6h3.3v-.5v.8v-.2h-1.6v2.5a3.3 3.3 0 0 0 1.7-2.3 2.5 2.5 0 0 1-1.8 2.5 2.63 2.63 0 0 1-1.7-3l.1 .7a2.38 2.38 0 0 0 1.6 2.1v-2.5h-1.6z" fill-rule="evenodd"/>
<circle cx="61.4" cy="157.3" r=".17"/>
<circle cx="66.2" cy="158.9" r=".13"/>
</g>
<text font-size="27.9" fill="#231f20" x="46.5" y="137.1">LEFT</text>
<text font-size="22.4" fill="#231f20" x="46.5" y="114.5">KEEP</text>
<text font-size="11.5" fill="#fff" x="44.5" y="80.4">ATTENTION</text>
<text font-size="9.5" fill="#231f20" x="43.9" y="146">AT ALL TIMES</text>
<text font-size="7.1" fill="#231f20" x="116" y="248.4">WARNING STICKER</text>
<text font-size="6.1" fill="#fff" x="44.7" y="88">INTERNATIONAL DRIVERS</text>
<text font-size="6" fill="#231f20" x="174.4" y="274.3">TC1152_1</text>
<g font-size="5.6" fill="#231f20">
<text x="132.9" y="254.5">&quot;KEEP LEFT</text>
<text x="129.8" y="260">AT ALL TIMES&quot;</text>
</g>
<g font-size="4.3" fill="#231f20">
<text x="110.5" y="49.2">150</text>
<text x="74.2" y="56.8">75</text>
<text x="149.2" y="56.8">60</text>
<text x="21.6" y="69.1">5</text>
<text x="197.1" y="69.1">5</text>
<text x="18.1" y="77.8">8.5</text>
<text x="19.1" y="72.5">2</text>
<text x="19.1" y="83.6">3</text>
<text x="18.1" y="87.3">4.5</text>
<text x="19.1" y="90.8">2</text>
<text x="21.6" y="95.6">8</text>
<text x="20.5" y="108.3">16</text>
<text x="19.1" y="117">3</text>
<text x="197.1" y="116.6">90</text>
<text x="20.5" y="128.6">20</text>
<text x="19.1" y="139.4">2</text>
<text x="20.9" y="144.1">7</text>
<text x="21.6" y="150.6">6</text>
<text x="19.3" y="158.6">10</text>
<text x="19.1" y="165.1">3</text>
<text x="197.1" y="164.1">5</text>
</g>
<g font-size="4.2" fill="#231f20">
<text x="17.2" y="200.2">Colour Legend</text>
<text x="75.9" y="200.2">Notes:</text>
<text x="100.6" y="267.2">APPROVED AS OFFICIAL TRAFFIC SIGN</text>
<text x="174.7" y="285.6">A</text>
<text x="180.8" y="285.6">B</text>
<text x="186.8" y="285.6">C</text>
</g>
<g font-size="3.9" fill="#231f20">
<text x="25" y="207.8">Yellow (C:0,M:0,Y100,K:0)</text>
<text x="75.9" y="205.5">1. This 150mm x 100mm sticker may be attached to locations such as</text>
<text x="80.9" y="209.8">hire vehicles to reinforce driver awareness of the Australian</text>
<text x="25" y="215.6">White</text>
<text x="80.9" y="214.2">requirement to drive vehicles on the left hand side of the road.</text>
<text x="75.9" y="219.4">2. For road sign applications refer to page 1.</text>
<text x="25" y="223.1">Red (C:0,M:100,Y100,K:0)</text>
<text x="75.9" y="224.6">3. Queensland Government logo in corporate colours.</text>
<text x="25" y="230.2">Black (legend and border)</text>
<text x="75.9" y="229.8">4. All dimensions in millimetres</text>
</g>
<g font-size="3.5" fill="#231f20">
<text x="21.5" y="267.9">Department of Transport and Main Roads</text>
<text x="17.7" y="271.8">Infrastructure Management &amp; Delivery Division</text>
<text x="16.7" y="280.7">Designed</text>
<text x="42.7" y="280.7">Checked</text>
<text x="69.7" y="280.7">Scale</text>
<text x="98.5" y="281.4">PRINCIPAL ENGINEER</text>
<text x="154.7" y="276.2">2/09/16</text>
<text x="157.4" y="281.2">Date</text>
<text x="17" y="284.8">TV 07/11</text>
<text x="42.8" y="284.8">DJ 07/11</text>
<text x="69.7" y="285.2">Not to Scale</text>
<text x="98.5" y="284.8">(Traffic Engineering)</text>
</g>
<text font-size="2.7" fill="#231f20" x="181.2" y="279.1">Page 2 of 2</text>
</svg>
